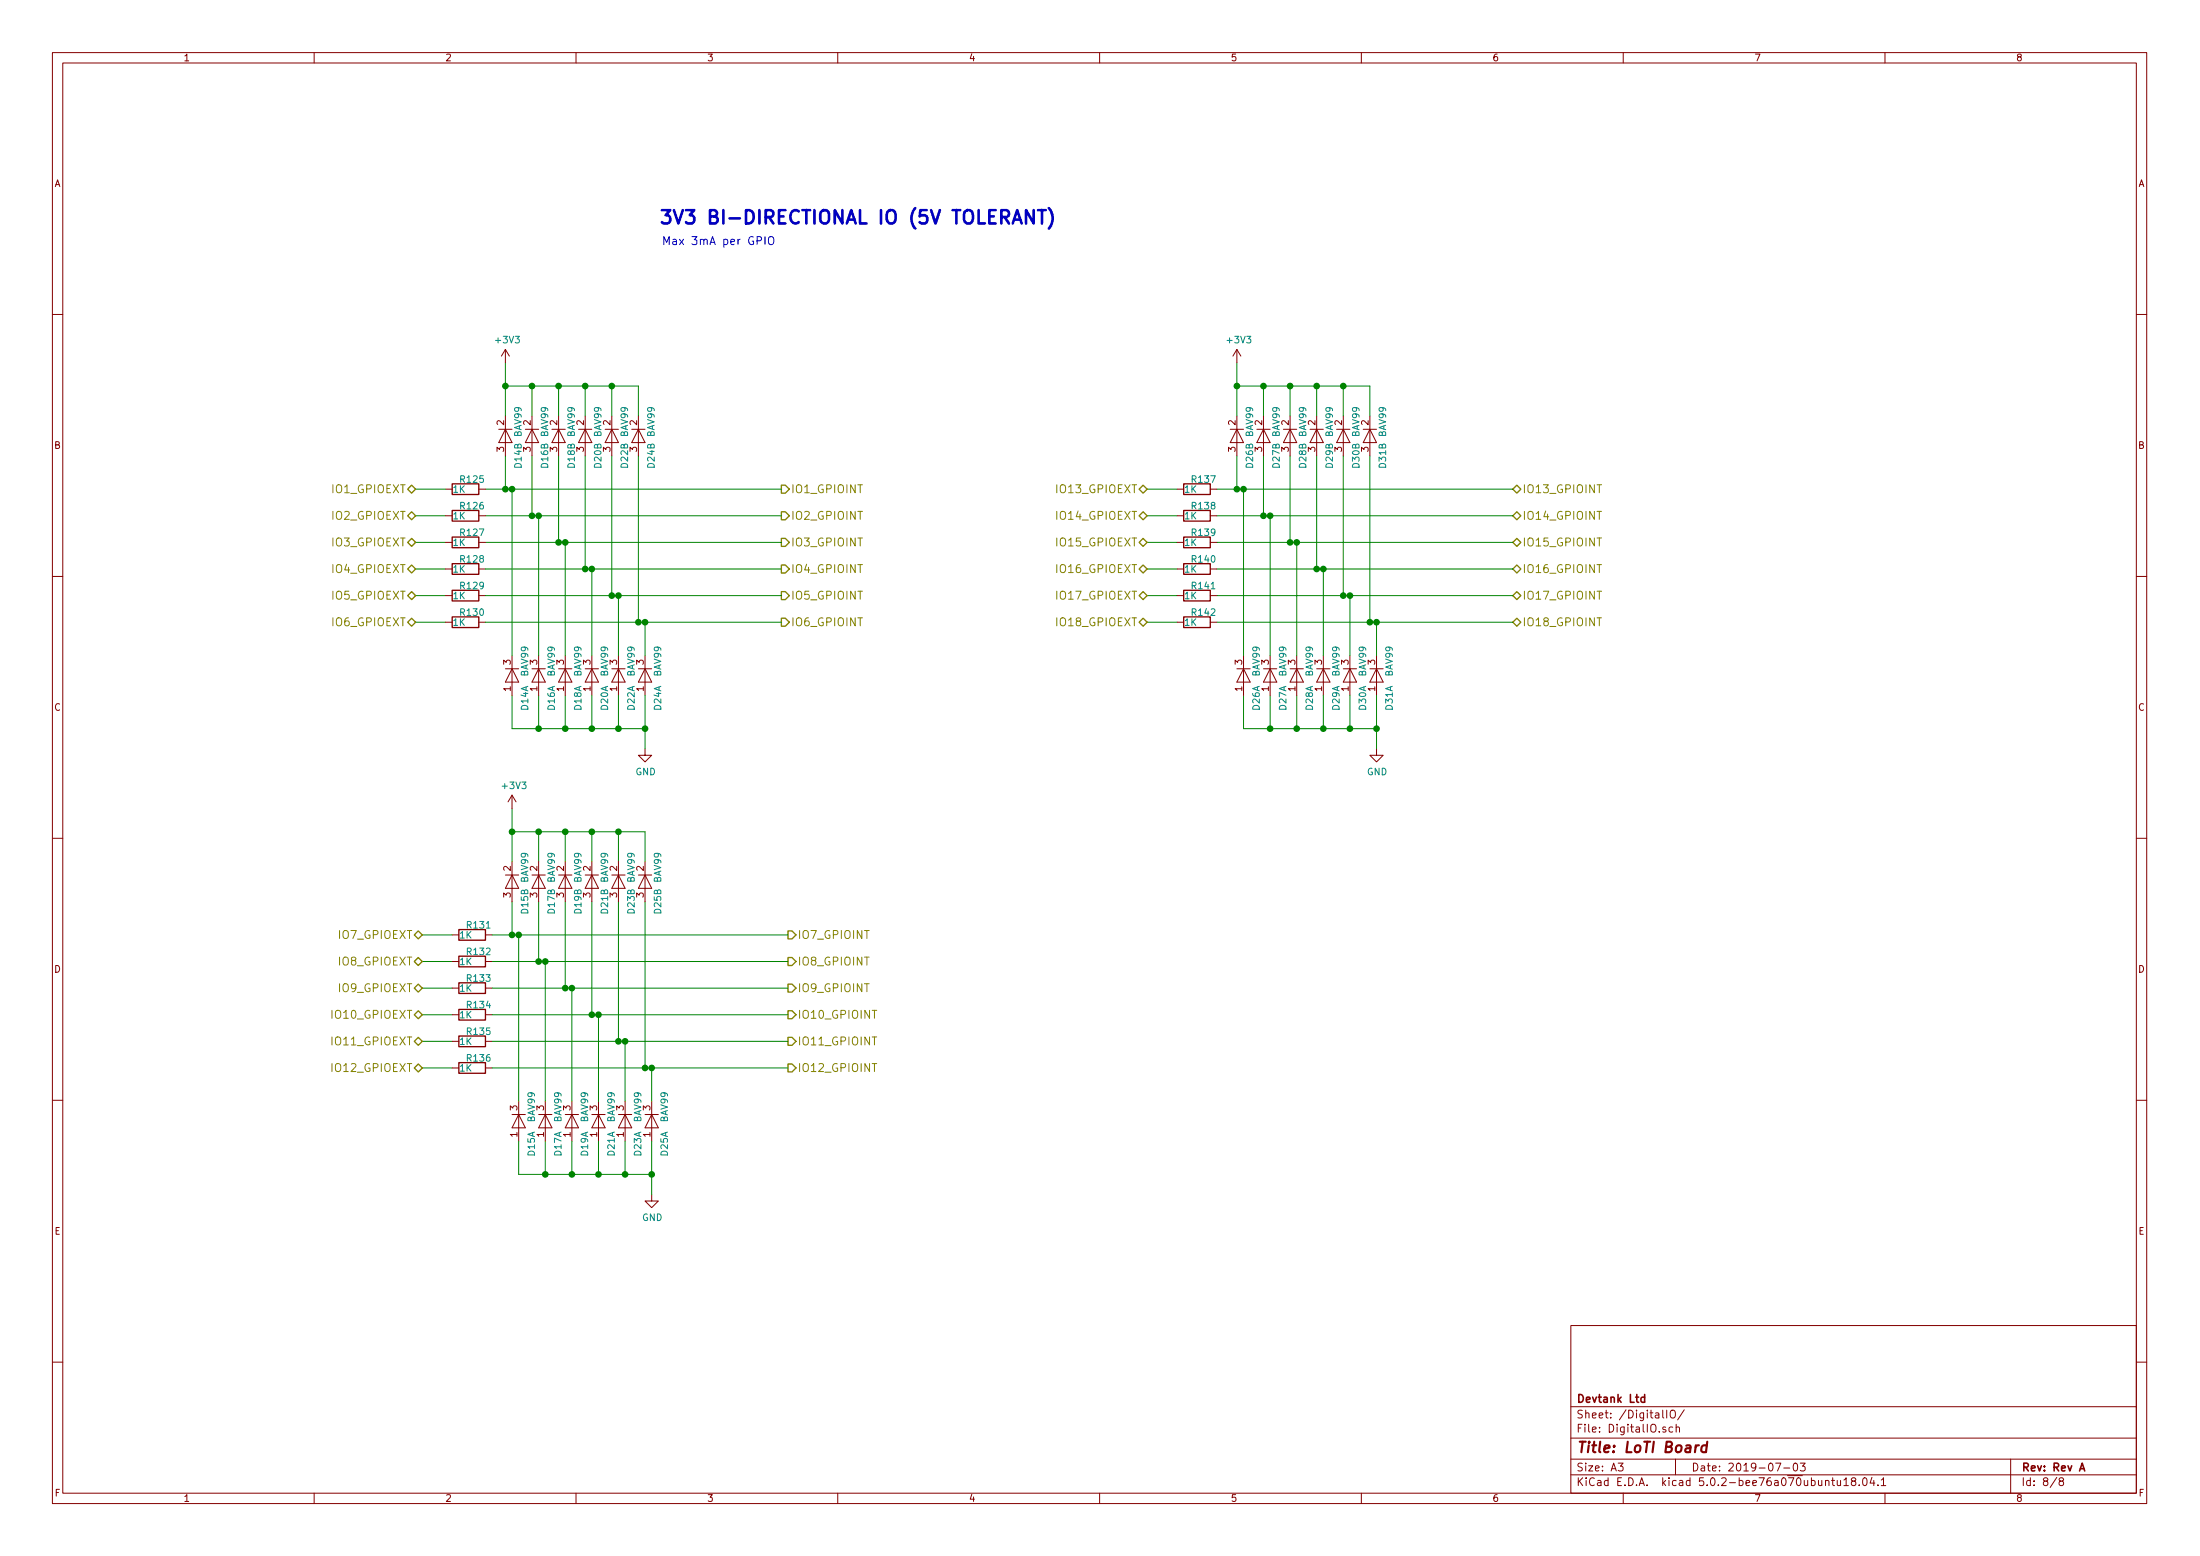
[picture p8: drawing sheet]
<svg xmlns="http://www.w3.org/2000/svg" width="420mm" height="297mm" viewBox="0 0 420 297" stroke-linecap="round" stroke-linejoin="round" font-family="sans-serif">
<g fill="none" stroke="#840000" stroke-width=".19">
<path d="M10 10h400v277h-400zM12 12h396v273.1h-396zM60 10v2M110 10v2M160 10v2M210 10v2M260 10v2M310 10v2M360 10v2M10 60h2M96.5 66.7v2.6M96.5 79.4v7.6"/>
<path d="M96.5 66.7l-.7 1.3M96.5 66.7l.8 1.3M101.6 79.4v7.6M106.7 79.4v7.6M111.8 79.4v7.6M116.8 79.4v7.6M121.9 79.4v7.6M236.2 66.7v2.6M236.2 79.4v7.6M236.2 66.7l-.7 1.3M236.2 66.7l.8 1.3M241.3 79.4v7.6"/>
<path d="M246.4 79.4v7.6M251.5 79.4v7.6M256.5 79.4v7.6M261.6 79.4v7.6M408 60h2M85.1 93.4h1.3M85.1 98.5h1.3M91.4 93.4h1.3M91.4 98.5h1.3M95.2 82h2.6M96.5 82l1.3 2.5h-2.6zM100.3 82h2.6"/>
<path d="M101.6 82l1.3 2.5h-2.6zM105.4 82h2.5M106.7 82l1.2 2.5h-2.5zM110.5 82h2.5M111.8 82l1.2 2.5h-2.5zM115.6 82h2.5M116.8 82l1.3 2.5h-2.5zM120.6 82h2.6M121.9 82l1.3 2.5h-2.6zM224.8 93.4h1.3M224.8 98.5h1.3M231.1 93.4h1.3"/>
<path d="M231.1 98.5h1.3M234.9 82h2.6M236.2 82l1.3 2.5h-2.6zM240 82h2.6M241.3 82l1.3 2.5h-2.6zM245.1 82h2.5M246.4 82l1.2 2.5h-2.5zM250.2 82h2.5M251.5 82l1.2 2.5h-2.5zM255.3 82h2.5M256.5 82l1.3 2.5h-2.5zM260.3 82h2.6"/>
<path d="M261.6 82l1.3 2.5h-2.6zM10 110h2M85.1 103.5h1.3M85.1 108.6h1.3M85.1 113.7h1.3M85.1 118.8h1.3M91.4 103.5h1.3M91.4 108.6h1.3M91.4 113.7h1.3M91.4 118.8h1.3M224.8 103.5h1.3M224.8 108.6h1.3"/>
<path d="M224.8 113.7h1.3M224.8 118.8h1.3M231.1 103.5h1.3M231.1 108.6h1.3M231.1 113.7h1.3M231.1 118.8h1.3M408 110h2M96.5 127.7h2.6M97.8 127.7l1.3 2.5h-2.6zM97.8 125.1v7.7M101.6 127.7h2.5M102.9 127.7l1.2 2.5h-2.5z"/>
<path d="M102.9 125.1v7.7M106.7 127.7h2.5M107.9 127.7l1.3 2.5h-2.5zM107.9 125.1v7.7M111.8 127.7h2.5M113 127.7l1.3 2.5h-2.5zM113 125.1v7.7M116.8 127.7h2.6M118.1 127.7l1.3 2.5h-2.6zM118.1 125.1v7.7M121.9 127.7h2.6M123.2 127.7l1.3 2.5h-2.6z"/>
<path d="M123.2 125.1v7.7M236.2 127.7h2.6M237.5 127.7l1.3 2.5h-2.6zM237.5 125.1v7.7M241.3 127.7h2.5M242.6 127.7l1.2 2.5h-2.5zM242.6 125.1v7.7M246.4 127.7h2.5M247.6 127.7l1.3 2.5h-2.5zM247.6 125.1v7.7M251.5 127.7h2.5M252.7 127.7l1.3 2.5h-2.5z"/>
<path d="M252.7 125.1v7.7M256.5 127.7h2.6M257.8 127.7l1.3 2.5h-2.6zM257.8 125.1v7.7M261.6 127.7h2.6M262.9 127.7l1.3 2.5h-2.6zM262.9 125.1v7.7M97.8 151.8v2.5M97.8 151.8l-.8 1.3M97.8 151.8l.8 1.3M123.2 142.9v1.3h1.3l-1.3 1.3-1.3-1.3h1.3M262.9 142.9v1.3h1.3l-1.3 1.3-1.3-1.3h1.3"/>
<path d="M10 160h2M86.4 178.5h1.2M92.7 178.5h1.3M96.5 167h2.6M97.8 167l1.3 2.6h-2.6zM97.8 164.5v7.6M101.6 167h2.5M102.9 167l1.2 2.6h-2.5zM102.9 164.5v7.6M106.7 167h2.5M107.9 167l1.3 2.6h-2.5zM107.9 164.5v7.6"/>
<path d="M111.8 167h2.5M113 167l1.3 2.6h-2.5zM113 164.5v7.6M116.8 167h2.6M118.1 167l1.3 2.6h-2.6zM118.1 164.5v7.6M121.9 167h2.6M123.2 167l1.3 2.6h-2.6zM123.2 164.5v7.6M408 160h2M86.4 183.6h1.2M86.4 188.6h1.2"/>
<path d="M86.4 193.7h1.2M86.4 198.8h1.2M92.7 183.6h1.3M92.7 188.6h1.3M92.7 193.7h1.3M92.7 198.8h1.3M10 210h2M86.4 203.9h1.2M92.7 203.9h1.3M97.8 212.8h2.5M99.1 212.8l1.2 2.5h-2.5zM99.1 210.2v7.6"/>
<path d="M102.9 212.8h2.5M104.1 212.8l1.3 2.5h-2.5zM104.1 210.2v7.6M107.9 212.8h2.6M109.2 212.8l1.3 2.5h-2.6zM109.2 210.2v7.6M113 212.8h2.6M114.3 212.8l1.3 2.5h-2.6zM114.3 210.2v7.6M118.1 212.8h2.5M119.4 212.8l1.2 2.5h-2.5zM119.4 210.2v7.6"/>
<path d="M123.2 212.8h2.5M124.5 212.8l1.2 2.5h-2.5zM124.5 210.2v7.6M408 210h2M124.5 228v1.3h1.2l-1.2 1.2-1.3-1.2h1.3M300 253h108v32.1h-108zM10 260h2M300 278.5h108M300 274.5h108M300 268.5h108M309 279.3h1l-.5 .6 .4 .1v.7l-.2 .1-.7-.1M317.6 269.2v1.3l.2 .2"/>
<path d="M318.1 272.5l-.3-.1-.2 .2v.2l.5 .2v.3h-.5M318.3 269.2v1.5M319.2 269.3a.5 .5 0 0 1 .5-.1 .5 .5 0 0 1 .3 .5v.5a.5 .5 0 0 1-.5 .5 .5 .5 0 0 1-.5-.5v-.5zM319.5 272.5l-.5-.1-.3 .3 .1 .6 .2 .1 .5-.1M320 278.5v3M320.1 272.5l.2-.1 .4 .1 .1 .9M320.1 271.9v1.5M321.7 269.1l-1.3 2M339.1 279.3h1l-.6 1.5M342.6 279.5l.4-.2a.94 .94 0 0 1 0 1.5 .82 .82 0 0 1-.4-1.3zM343.8 279.3h1l-.6 .6 .5 .1v.7l-.3 .1-.6-.1M384 278.5v6.6"/>
<path d="M408 260h2M60 285.1v1.9M110 285.1v1.9M160 285.1v1.9M210 285.1v1.9M260 285.1v1.9M300 281.5h108M310 285.1v1.9M340.7 280.2h1.1M349.8 282.6h.6M350 282.1v1.3l.4 .2M350.9 282.6v.9l.4 .1 .2-.1"/>
<path d="M351.5 282.6v1M352.1 282.5l.5-.4v1.5M352.1 283.6h.9M353.9 282.7l-.3-.3 .3-.3h.3l.2 .3v.2l-.7 .2-.1 .2v.5l.3 .1h.3l.2-.3v-.3l-.2-.3M355.1 283.5v.1M355.9 282.3l.3-.2a.94 .94 0 0 1 0 1.5l-.4-.3-.1-.6zM357.5 282l-.4 1.1h1M357.9 282.6v1M358.6 283.5v.1M359.3 282.5l.4-.4v1.5M359.3 283.6h.8M360 285.1v1.9"/>
<path d="M392.8 282l-1.3 2M393.5 282.7l-.3-.3 .3-.3h.3l.3 .3-.1 .2-.6 .2-.2 .2 .1 .5 .2 .1h.3l.3-.3v-.3l-.3-.3"/>
</g>
<path d="M314.1 266.8l-.4-.1-.3 .3 .1 .6h.6M314.1 266.2v1.5M397.2 280.8l.5-1.5 .4 1.5M397.3 280.4h.7" fill="none" stroke="#840000" stroke-width=".3"/>
<path d="M324.5 275.9a.55 .55 0 0 0-.7 .4M326 276a.68 .68 0 0 0-1 .3v.7l.2 .2 .6-.1M326.1 275.2l-.3 2" fill="none" stroke="#840000" stroke-width=".41"/>
<path d="M200.3 39.7a2.9 2.9 0 0 1 0 3.9M197.4 40.1v2.6l-1.4-2.6v2.6M198.2 40.1h1.5M199 40.1v2.6" fill="none" stroke="#0000c2" stroke-width=".51"/>
<g fill="none" stroke="#008400" stroke-width=".19">
<path d="M96.5 69.3v10.1M96.5 73.7h25.4v5.7M101.6 73.7v5.7M106.7 73.7v5.7M111.8 73.7v5.7M116.8 73.7v5.7M236.2 73.7h25.4v5.7M236.2 69.3v10.1M241.3 73.7v5.7M246.4 73.7v5.7M251.5 73.7v5.7M256.5 73.7v5.7"/>
<path d="M79.4 98.5h5.7M79.4 93.4h5.7M92.7 98.5h56.5M92.7 93.4h56.5M96.5 87v6.4M97.8 93.4v31.7M101.6 87v11.5M102.9 98.5v26.6M106.7 87v16.5M111.8 87v21.6M116.8 87v26.7M121.9 87v31.8"/>
<path d="M219.1 98.5h5.7M219.1 93.4h5.7M232.4 98.5h56.5M232.4 93.4h56.5M236.2 87v6.4M237.5 93.4v31.7M241.3 87v11.5M242.6 98.5v26.6M246.4 87v16.5M251.5 87v21.6M256.5 87v26.7M261.6 87v31.8"/>
<path d="M79.4 103.5h5.7M79.4 108.6h5.7M79.4 113.7h5.7M79.4 118.8h5.7M92.7 103.5h56.5M92.7 108.6h56.5M92.7 113.7h56.5M92.7 118.8h56.5M107.9 103.5v21.6M113 108.6v16.5M118.1 113.7v11.4M123.2 118.8v6.3"/>
<path d="M219.1 103.5h5.7M219.1 108.6h5.7M219.1 113.7h5.7M219.1 118.8h5.7M232.4 103.5h56.5M232.4 108.6h56.5M232.4 113.7h56.5M232.4 118.8h56.5M247.6 103.5v21.6M252.7 108.6v16.5M257.8 113.7v11.4M262.9 118.8v6.3"/>
<path d="M97.8 132.8v6.3h25.4M102.9 132.8v6.3M107.9 132.8v6.3M113 132.8v6.3M118.1 132.8v6.3M123.2 132.8v10.1M237.5 132.8v6.3h25.4M242.6 132.8v6.3M247.6 132.8v6.3M252.7 132.8v6.3M257.8 132.8v6.3M262.9 132.8v10.1"/>
<path d="M97.8 154.3v10.2M97.8 158.8h25.4v5.7M102.9 158.8v5.7M107.9 158.8v5.7M113 158.8v5.7M118.1 158.8v5.7M80.6 178.5h5.8M94 178.5h56.5M97.8 172.1v6.4M99.1 178.5v31.7M102.9 172.1v11.5M107.9 172.1v16.5"/>
<path d="M113 172.1v21.6M118.1 172.1v26.7M123.2 172.1v31.8M80.6 188.6h5.8M80.6 183.6h5.8M80.6 193.7h5.8M80.6 198.8h5.8M94 188.6h56.5M94 183.6h56.5M94 193.7h56.5M94 198.8h56.5M104.1 183.6v26.6"/>
<path d="M109.2 188.6v21.6M114.3 193.7v16.5M119.4 198.8v11.4M80.6 203.9h5.8M94 203.9h56.5M99.1 217.8v6.4h25.4M104.1 217.8v6.4M109.2 217.8v6.4M114.3 217.8v6.4M119.4 217.8v6.4M124.5 203.9v6.3M124.5 217.8v10.2"/>
</g>
<g fill="#008400" stroke="#008400" stroke-width=".25">
<circle cx="101.6" cy="73.7" r=".51"/>
<circle cx="102.9" cy="139.1" r=".51"/>
<circle cx="106.7" cy="103.5" r=".51"/>
<circle cx="101.6" cy="98.5" r=".51"/>
<circle cx="96.5" cy="93.4" r=".51"/>
<circle cx="111.8" cy="108.6" r=".51"/>
<circle cx="116.8" cy="113.7" r=".51"/>
<circle cx="121.9" cy="118.8" r=".51"/>
<circle cx="96.5" cy="73.7" r=".51"/>
<circle cx="106.7" cy="73.7" r=".51"/>
<circle cx="111.8" cy="73.7" r=".51"/>
<circle cx="116.8" cy="73.7" r=".51"/>
<circle cx="97.8" cy="93.4" r=".51"/>
<circle cx="102.9" cy="98.5" r=".51"/>
<circle cx="108" cy="103.5" r=".51"/>
<circle cx="113" cy="108.6" r=".51"/>
<circle cx="118.1" cy="113.7" r=".51"/>
<circle cx="123.2" cy="118.8" r=".51"/>
<circle cx="108" cy="139.1" r=".51"/>
<circle cx="113" cy="139.1" r=".51"/>
<circle cx="118.1" cy="139.1" r=".51"/>
<circle cx="123.2" cy="139.1" r=".51"/>
<circle cx="102.9" cy="158.8" r=".51"/>
<circle cx="104.1" cy="224.2" r=".51"/>
<circle cx="108" cy="188.6" r=".51"/>
<circle cx="102.9" cy="183.6" r=".51"/>
<circle cx="97.8" cy="178.5" r=".51"/>
<circle cx="113" cy="193.7" r=".51"/>
<circle cx="118.1" cy="198.8" r=".51"/>
<circle cx="123.2" cy="203.9" r=".51"/>
<circle cx="97.8" cy="158.8" r=".51"/>
<circle cx="108" cy="158.8" r=".51"/>
<circle cx="113" cy="158.8" r=".51"/>
<circle cx="118.1" cy="158.8" r=".51"/>
<circle cx="99.1" cy="178.5" r=".51"/>
<circle cx="104.1" cy="183.6" r=".51"/>
<circle cx="109.2" cy="188.6" r=".51"/>
<circle cx="114.3" cy="193.7" r=".51"/>
<circle cx="119.4" cy="198.8" r=".51"/>
<circle cx="124.5" cy="203.9" r=".51"/>
<circle cx="109.2" cy="224.2" r=".51"/>
<circle cx="114.3" cy="224.2" r=".51"/>
<circle cx="119.4" cy="224.2" r=".51"/>
<circle cx="124.5" cy="224.2" r=".51"/>
<circle cx="241.3" cy="73.7" r=".51"/>
<circle cx="242.6" cy="139.1" r=".51"/>
<circle cx="246.4" cy="103.5" r=".51"/>
<circle cx="241.3" cy="98.5" r=".51"/>
<circle cx="236.2" cy="93.4" r=".51"/>
<circle cx="251.5" cy="108.6" r=".51"/>
<circle cx="256.5" cy="113.7" r=".51"/>
<circle cx="261.6" cy="118.8" r=".51"/>
<circle cx="236.2" cy="73.7" r=".51"/>
<circle cx="246.4" cy="73.7" r=".51"/>
<circle cx="251.5" cy="73.7" r=".51"/>
<circle cx="256.5" cy="73.7" r=".51"/>
<circle cx="237.5" cy="93.4" r=".51"/>
<circle cx="242.6" cy="98.5" r=".51"/>
<circle cx="247.7" cy="103.5" r=".51"/>
<circle cx="252.7" cy="108.6" r=".51"/>
<circle cx="257.8" cy="113.7" r=".51"/>
<circle cx="262.9" cy="118.8" r=".51"/>
<circle cx="247.7" cy="139.1" r=".51"/>
<circle cx="252.7" cy="139.1" r=".51"/>
<circle cx="257.8" cy="139.1" r=".51"/>
<circle cx="262.9" cy="139.1" r=".51"/>
</g>
<g fill="none" stroke="#840000" stroke-width=".25">
<path d="M86.4 92.4h5v2h-5zM86.4 97.4h5v2.1h-5zM226.1 92.4h5v2h-5zM226.1 97.4h5v2.1h-5zM86.4 102.5h5v2.1h-5zM86.4 107.6h5v2h-5zM86.4 112.7h5v2h-5zM86.4 117.8h5v2h-5zM226.1 102.5h5v2.1h-5zM226.1 107.6h5v2h-5zM226.1 112.7h5v2h-5zM226.1 117.8h5v2h-5z"/>
<path d="M87.6 177.5h5.1v2h-5.1zM87.6 182.5h5.1v2.1h-5.1zM87.6 187.6h5.1v2h-5.1zM87.6 192.7h5.1v2h-5.1zM87.6 197.8h5.1v2h-5.1zM87.6 202.9h5.1v2h-5.1z"/>
</g>
<path d="M146.1 45.2v1.5M146.8 45.4a.53 .53 0 0 1 .6-.2 .53 .53 0 0 1 .4 .5v.5a.51 .51 0 0 1-.5 .5 .51 .51 0 0 1-.5-.5z" fill="none" stroke="#0000c2" stroke-width=".19"/>
<g fill="none" stroke="#848400" stroke-width=".25">
<path d="M77.9 93.4l.7-.8 .8 .8-.8 .7zM77.9 98.5l.7-.8 .8 .8-.8 .7zM149.2 92.6h.8l.7 .8-.7 .7h-.8zM149.2 97.7h.8l.7 .8-.7 .7h-.8zM217.6 93.4l.7-.8 .8 .8-.8 .7zM217.6 98.5l.7-.8 .8 .8-.8 .7zM288.9 98.5l.8-.8 .7 .8-.7 .7zM289.7 92.6l.7 .8-.7 .7-.8-.7zM77.9 103.5l.7-.7 .8 .7-.8 .8zM78.6 107.9l.8 .7-.8 .8-.7-.8zM78.6 112.9l.8 .8-.8 .8-.7-.8zM78.6 118l.8 .8-.8 .7-.7-.7z"/>
<path d="M149.2 102.8h.8l.7 .7-.7 .8h-.8zM149.2 107.9h.8l.7 .7-.7 .8h-.8zM149.2 112.9h.8l.7 .8-.7 .8h-.8zM149.2 118h.8l.7 .8-.7 .7h-.8zM217.6 103.5l.7-.7 .8 .7-.8 .8zM217.6 108.6l.7-.7 .8 .7-.8 .8zM217.6 113.7l.7-.8 .8 .8-.8 .8zM217.6 118.8l.7-.8 .8 .8-.8 .7zM288.9 103.5l.8-.7 .7 .7-.7 .8zM288.9 113.7l.8-.8 .7 .8-.7 .8zM289.7 107.9l.7 .7-.7 .8-.8-.8zM289.7 118l.7 .8-.7 .7-.8-.7z"/>
<path d="M79.9 177.7l.7 .8-.7 .7-.8-.7zM150.5 177.7h.8l.7 .8-.7 .7h-.8zM79.1 183.6l.8-.8 .7 .8-.7 .7zM79.1 193.7l.8-.8 .7 .8-.7 .8zM79.1 198.8l.8-.8 .7 .8-.7 .8zM79.9 187.9l.7 .7-.7 .8-.8-.8zM150.5 182.8h.8l.7 .8-.7 .7h-.8zM150.5 187.9h.8l.7 .7-.7 .8h-.8zM150.5 192.9h.8l.7 .8-.7 .8h-.8zM150.5 198h.8l.7 .8-.7 .8h-.8zM79.1 203.9l.8-.8 .7 .8-.7 .7zM150.5 203.1h.8l.7 .8-.7 .7h-.8z"/>
</g>
<text font-size="3.5" fill="#0000c2" x="125.7" y="42.8">3V3 BI-DIRECTIONAL IO (5V TOLERANT)</text>
<text font-size="2.8" fill="#840000" x="301" y="277.3">Title: LoTI Board</text>
<text font-size="2.1" fill="#0000c2" x="126.4" y="46.8">Max 3mA per GPIO</text>
<g font-size="2.1" fill="#848400">
<text x="63.6" y="94.1">IO1_GPIOEXT</text>
<text x="151" y="94.1">IO1_GPIOINT</text>
<text x="202.1" y="94.1">IO13_GPIOEXT</text>
<text x="290.7" y="94.1">IO13_GPIOINT</text>
<text x="63.6" y="99.2">IO2_GPIOEXT</text>
<text x="151" y="99.2">IO2_GPIOINT</text>
<text x="202.1" y="99.2">IO14_GPIOEXT</text>
<text x="290.7" y="99.2">IO14_GPIOINT</text>
<text x="63.6" y="104.3">IO3_GPIOEXT</text>
<text x="151" y="104.3">IO3_GPIOINT</text>
<text x="202.1" y="104.3">IO15_GPIOEXT</text>
<text x="290.7" y="104.3">IO15_GPIOINT</text>
<text x="63.6" y="109.4">IO4_GPIOEXT</text>
<text x="151" y="109.4">IO4_GPIOINT</text>
<text x="202.1" y="109.4">IO16_GPIOEXT</text>
<text x="290.7" y="109.4">IO16_GPIOINT</text>
<text x="63.6" y="114.5">IO5_GPIOEXT</text>
<text x="63.6" y="119.5">IO6_GPIOEXT</text>
<text x="151" y="114.5">IO5_GPIOINT</text>
<text x="151" y="119.5">IO6_GPIOINT</text>
<text x="202.1" y="114.5">IO17_GPIOEXT</text>
<text x="202.1" y="119.5">IO18_GPIOEXT</text>
<text x="290.7" y="114.5">IO17_GPIOINT</text>
<text x="290.7" y="119.5">IO18_GPIOINT</text>
<text x="64.8" y="179.2">IO7_GPIOEXT</text>
<text x="152.3" y="179.2">IO7_GPIOINT</text>
<text x="64.8" y="184.3">IO8_GPIOEXT</text>
<text x="152.3" y="184.3">IO8_GPIOINT</text>
<text x="64.8" y="189.4">IO9_GPIOEXT</text>
<text x="152.3" y="189.4">IO9_GPIOINT</text>
<text x="63.7" y="194.5">IO10_GPIOEXT</text>
<text x="152.3" y="194.5">IO10_GPIOINT</text>
<text x="63.7" y="199.6">IO11_GPIOEXT</text>
<text x="152.3" y="199.6">IO11_GPIOINT</text>
<text x="63.7" y="204.6">IO12_GPIOEXT</text>
<text x="152.3" y="204.6">IO12_GPIOINT</text>
</g>
<g font-size="2.1" fill="#840000">
<text x="301" y="267.8">Devtank Ltd</text>
<text x="301" y="273.5">File: DigitalIO.sch</text>
<text x="301" y="270.8">Sheet: /DigitalIO/</text>
<text x="301" y="280.9">Size: A3</text>
<text x="323" y="280.9">Date: 2019-07-03</text>
<text x="386" y="280.9">Rev: Rev A</text>
<text x="301" y="283.7">KiCad E.D.A. kicad 5.0.2-bee76a070ubuntu18.04.1</text>
<text x="386" y="283.7">Id: 8/8</text>
</g>
<g font-size="1.8" fill="#840000">
<text x="35" y="11.7">1</text>
<text x="85" y="11.7">2</text>
<text x="135" y="11.7">3</text>
<text x="185" y="11.7">4</text>
<text x="235" y="11.7">5</text>
<text x="285" y="11.7">6</text>
<text x="335" y="11.7">7</text>
<text x="385" y="11.7">8</text>
<text x="10.4" y="35.7">A</text>
<text x="408.4" y="35.7">A</text>
<text x="96.3" y="81.2" transform="rotate(-90 96.3 81.2)">2</text>
<text x="101.3" y="81.2" transform="rotate(-90 101.3 81.2)">2</text>
<text x="106.4" y="81.2" transform="rotate(-90 106.4 81.2)">2</text>
<text x="111.5" y="81.2" transform="rotate(-90 111.5 81.2)">2</text>
<text x="116.6" y="81.2" transform="rotate(-90 116.6 81.2)">2</text>
<text x="121.7" y="81.2" transform="rotate(-90 121.7 81.2)">2</text>
<text x="236" y="81.2" transform="rotate(-90 236 81.2)">2</text>
<text x="241" y="81.2" transform="rotate(-90 241 81.2)">2</text>
<text x="246.1" y="81.2" transform="rotate(-90 246.1 81.2)">2</text>
<text x="251.2" y="81.2" transform="rotate(-90 251.2 81.2)">2</text>
<text x="256.3" y="81.2" transform="rotate(-90 256.3 81.2)">2</text>
<text x="261.4" y="81.2" transform="rotate(-90 261.4 81.2)">2</text>
<text x="10.4" y="85.7">B</text>
<text x="96.3" y="86.2" transform="rotate(-90 96.3 86.2)">3</text>
<text x="101.3" y="86.2" transform="rotate(-90 101.3 86.2)">3</text>
<text x="106.4" y="86.2" transform="rotate(-90 106.4 86.2)">3</text>
<text x="111.5" y="86.2" transform="rotate(-90 111.5 86.2)">3</text>
<text x="116.6" y="86.2" transform="rotate(-90 116.6 86.2)">3</text>
<text x="121.7" y="86.2" transform="rotate(-90 121.7 86.2)">3</text>
<text x="236" y="86.2" transform="rotate(-90 236 86.2)">3</text>
<text x="241" y="86.2" transform="rotate(-90 241 86.2)">3</text>
<text x="246.1" y="86.2" transform="rotate(-90 246.1 86.2)">3</text>
<text x="251.2" y="86.2" transform="rotate(-90 251.2 86.2)">3</text>
<text x="256.3" y="86.2" transform="rotate(-90 256.3 86.2)">3</text>
<text x="261.4" y="86.2" transform="rotate(-90 261.4 86.2)">3</text>
<text x="408.4" y="85.7">B</text>
<text x="97.5" y="132" transform="rotate(-90 97.5 132)">1</text>
<text x="97.5" y="126.9" transform="rotate(-90 97.5 126.9)">3</text>
<text x="102.6" y="132" transform="rotate(-90 102.6 132)">1</text>
<text x="102.6" y="126.9" transform="rotate(-90 102.6 126.9)">3</text>
<text x="107.7" y="132" transform="rotate(-90 107.7 132)">1</text>
<text x="107.7" y="126.9" transform="rotate(-90 107.7 126.9)">3</text>
<text x="112.8" y="132" transform="rotate(-90 112.8 132)">1</text>
<text x="112.8" y="126.9" transform="rotate(-90 112.8 126.9)">3</text>
<text x="117.9" y="132" transform="rotate(-90 117.9 132)">1</text>
<text x="117.9" y="126.9" transform="rotate(-90 117.9 126.9)">3</text>
<text x="122.9" y="132" transform="rotate(-90 122.9 132)">1</text>
<text x="122.9" y="126.9" transform="rotate(-90 122.9 126.9)">3</text>
<text x="237.2" y="132" transform="rotate(-90 237.2 132)">1</text>
<text x="237.2" y="126.9" transform="rotate(-90 237.2 126.9)">3</text>
<text x="242.3" y="132" transform="rotate(-90 242.3 132)">1</text>
<text x="242.3" y="126.9" transform="rotate(-90 242.3 126.9)">3</text>
<text x="247.4" y="132" transform="rotate(-90 247.4 132)">1</text>
<text x="247.4" y="126.9" transform="rotate(-90 247.4 126.9)">3</text>
<text x="252.5" y="132" transform="rotate(-90 252.5 132)">1</text>
<text x="252.5" y="126.9" transform="rotate(-90 252.5 126.9)">3</text>
<text x="257.6" y="132" transform="rotate(-90 257.6 132)">1</text>
<text x="257.6" y="126.9" transform="rotate(-90 257.6 126.9)">3</text>
<text x="262.6" y="132" transform="rotate(-90 262.6 132)">1</text>
<text x="262.6" y="126.9" transform="rotate(-90 262.6 126.9)">3</text>
<text x="10.4" y="135.7">C</text>
<text x="408.4" y="135.7">C</text>
<text x="97.5" y="166.3" transform="rotate(-90 97.5 166.3)">2</text>
<text x="102.6" y="166.3" transform="rotate(-90 102.6 166.3)">2</text>
<text x="107.7" y="166.3" transform="rotate(-90 107.7 166.3)">2</text>
<text x="112.8" y="166.3" transform="rotate(-90 112.8 166.3)">2</text>
<text x="117.9" y="166.3" transform="rotate(-90 117.9 166.3)">2</text>
<text x="122.9" y="166.3" transform="rotate(-90 122.9 166.3)">2</text>
<text x="97.5" y="171.3" transform="rotate(-90 97.5 171.3)">3</text>
<text x="102.6" y="171.3" transform="rotate(-90 102.6 171.3)">3</text>
<text x="107.7" y="171.3" transform="rotate(-90 107.7 171.3)">3</text>
<text x="112.8" y="171.3" transform="rotate(-90 112.8 171.3)">3</text>
<text x="117.9" y="171.3" transform="rotate(-90 117.9 171.3)">3</text>
<text x="122.9" y="171.3" transform="rotate(-90 122.9 171.3)">3</text>
<text x="10.4" y="185.7">D</text>
<text x="408.4" y="185.7">D</text>
<text x="98.8" y="212" transform="rotate(-90 98.8 212)">3</text>
<text x="103.9" y="212" transform="rotate(-90 103.9 212)">3</text>
<text x="109" y="212" transform="rotate(-90 109 212)">3</text>
<text x="114" y="212" transform="rotate(-90 114 212)">3</text>
<text x="119.1" y="212" transform="rotate(-90 119.1 212)">3</text>
<text x="124.2" y="212" transform="rotate(-90 124.2 212)">3</text>
<text x="98.8" y="217.1" transform="rotate(-90 98.8 217.1)">1</text>
<text x="103.9" y="217.1" transform="rotate(-90 103.9 217.1)">1</text>
<text x="109" y="217.1" transform="rotate(-90 109 217.1)">1</text>
<text x="114" y="217.1" transform="rotate(-90 114 217.1)">1</text>
<text x="119.1" y="217.1" transform="rotate(-90 119.1 217.1)">1</text>
<text x="124.2" y="217.1" transform="rotate(-90 124.2 217.1)">1</text>
<text x="10.4" y="235.7">E</text>
<text x="408.4" y="235.7">E</text>
<text x="10.5" y="285.7">F</text>
<text x="35" y="286.7">1</text>
<text x="85" y="286.7">2</text>
<text x="135" y="286.7">3</text>
<text x="185" y="286.7">4</text>
<text x="235" y="286.7">5</text>
<text x="285" y="286.7">6</text>
<text x="335" y="286.7">7</text>
<text x="385" y="286.7">8</text>
<text x="408.5" y="285.7">F</text>
</g>
<g font-size="1.8" fill="#008484">
<text x="94.8" y="65.5">+3V3</text>
<text x="234.5" y="65.5">+3V3</text>
<text x="99.6" y="83.3" transform="rotate(-90 99.6 83.3)">BAV99</text>
<text x="104.7" y="83.3" transform="rotate(-90 104.7 83.3)">BAV99</text>
<text x="109.8" y="83.3" transform="rotate(-90 109.8 83.3)">BAV99</text>
<text x="114.9" y="83.3" transform="rotate(-90 114.9 83.3)">BAV99</text>
<text x="119.9" y="83.3" transform="rotate(-90 119.9 83.3)">BAV99</text>
<text x="125" y="83.3" transform="rotate(-90 125 83.3)">BAV99</text>
<text x="239.3" y="83.3" transform="rotate(-90 239.3 83.3)">BAV99</text>
<text x="244.4" y="83.3" transform="rotate(-90 244.4 83.3)">BAV99</text>
<text x="249.5" y="83.3" transform="rotate(-90 249.5 83.3)">BAV99</text>
<text x="254.6" y="83.3" transform="rotate(-90 254.6 83.3)">BAV99</text>
<text x="259.6" y="83.3" transform="rotate(-90 259.6 83.3)">BAV99</text>
<text x="264.7" y="83.3" transform="rotate(-90 264.7 83.3)">BAV99</text>
<text x="99.6" y="89.3" transform="rotate(-90 99.6 89.3)">D14B</text>
<text x="104.7" y="89.3" transform="rotate(-90 104.7 89.3)">D16B</text>
<text x="109.8" y="89.3" transform="rotate(-90 109.8 89.3)">D18B</text>
<text x="114.9" y="89.3" transform="rotate(-90 114.9 89.3)">D20B</text>
<text x="119.9" y="89.3" transform="rotate(-90 119.9 89.3)">D22B</text>
<text x="125" y="89.3" transform="rotate(-90 125 89.3)">D24B</text>
<text x="239.3" y="89.3" transform="rotate(-90 239.3 89.3)">D26B</text>
<text x="244.4" y="89.3" transform="rotate(-90 244.4 89.3)">D27B</text>
<text x="249.5" y="89.3" transform="rotate(-90 249.5 89.3)">D28B</text>
<text x="254.6" y="89.3" transform="rotate(-90 254.6 89.3)">D29B</text>
<text x="259.6" y="89.3" transform="rotate(-90 259.6 89.3)">D30B</text>
<text x="264.7" y="89.3" transform="rotate(-90 264.7 89.3)">D31B</text>
<text x="86.6" y="94.1">1K</text>
<text x="88" y="92.2">R125</text>
<text x="226.3" y="94.1">1K</text>
<text x="227.7" y="92.2">R137</text>
<text x="86.6" y="99.1">1K</text>
<text x="88" y="97.2">R126</text>
<text x="226.3" y="99.1">1K</text>
<text x="227.7" y="97.2">R138</text>
<text x="86.6" y="104.2">1K</text>
<text x="88" y="102.3">R127</text>
<text x="88" y="107.4">R128</text>
<text x="226.3" y="104.2">1K</text>
<text x="227.7" y="102.3">R139</text>
<text x="227.7" y="107.4">R140</text>
<text x="86.6" y="109.3">1K</text>
<text x="88" y="112.5">R129</text>
<text x="226.3" y="109.3">1K</text>
<text x="227.7" y="112.5">R141</text>
<text x="86.6" y="114.4">1K</text>
<text x="86.6" y="119.5">1K</text>
<text x="88" y="117.6">R130</text>
<text x="226.3" y="114.4">1K</text>
<text x="226.3" y="119.5">1K</text>
<text x="227.7" y="117.6">R142</text>
<text x="100.9" y="129.1" transform="rotate(-90 100.9 129.1)">BAV99</text>
<text x="106" y="129.1" transform="rotate(-90 106 129.1)">BAV99</text>
<text x="111" y="129.1" transform="rotate(-90 111 129.1)">BAV99</text>
<text x="116.1" y="129.1" transform="rotate(-90 116.1 129.1)">BAV99</text>
<text x="121.2" y="129.1" transform="rotate(-90 121.2 129.1)">BAV99</text>
<text x="126.3" y="129.1" transform="rotate(-90 126.3 129.1)">BAV99</text>
<text x="240.6" y="129.1" transform="rotate(-90 240.6 129.1)">BAV99</text>
<text x="245.7" y="129.1" transform="rotate(-90 245.7 129.1)">BAV99</text>
<text x="250.7" y="129.1" transform="rotate(-90 250.7 129.1)">BAV99</text>
<text x="255.8" y="129.1" transform="rotate(-90 255.8 129.1)">BAV99</text>
<text x="260.9" y="129.1" transform="rotate(-90 260.9 129.1)">BAV99</text>
<text x="266" y="129.1" transform="rotate(-90 266 129.1)">BAV99</text>
<text x="100.9" y="135.6" transform="rotate(-90 100.9 135.6)">D14A</text>
<text x="106" y="135.6" transform="rotate(-90 106 135.6)">D16A</text>
<text x="111" y="135.6" transform="rotate(-90 111 135.6)">D18A</text>
<text x="116.1" y="135.6" transform="rotate(-90 116.1 135.6)">D20A</text>
<text x="121.2" y="135.6" transform="rotate(-90 121.2 135.6)">D22A</text>
<text x="126.3" y="135.6" transform="rotate(-90 126.3 135.6)">D24A</text>
<text x="240.6" y="135.6" transform="rotate(-90 240.6 135.6)">D26A</text>
<text x="245.7" y="135.6" transform="rotate(-90 245.7 135.6)">D27A</text>
<text x="250.7" y="135.6" transform="rotate(-90 250.7 135.6)">D28A</text>
<text x="255.8" y="135.6" transform="rotate(-90 255.8 135.6)">D29A</text>
<text x="260.9" y="135.6" transform="rotate(-90 260.9 135.6)">D30A</text>
<text x="266" y="135.6" transform="rotate(-90 266 135.6)">D31A</text>
<text x="121.4" y="148">GND</text>
<text x="261.1" y="148">GND</text>
<text x="96.1" y="150.6">+3V3</text>
<text x="100.9" y="168.4" transform="rotate(-90 100.9 168.4)">BAV99</text>
<text x="106" y="168.4" transform="rotate(-90 106 168.4)">BAV99</text>
<text x="111" y="168.4" transform="rotate(-90 111 168.4)">BAV99</text>
<text x="116.1" y="168.4" transform="rotate(-90 116.1 168.4)">BAV99</text>
<text x="121.2" y="168.4" transform="rotate(-90 121.2 168.4)">BAV99</text>
<text x="126.3" y="168.4" transform="rotate(-90 126.3 168.4)">BAV99</text>
<text x="87.8" y="179.2">1K</text>
<text x="89.3" y="177.3">R131</text>
<text x="100.9" y="174.4" transform="rotate(-90 100.9 174.4)">D15B</text>
<text x="106" y="174.4" transform="rotate(-90 106 174.4)">D17B</text>
<text x="111" y="174.4" transform="rotate(-90 111 174.4)">D19B</text>
<text x="116.1" y="174.4" transform="rotate(-90 116.1 174.4)">D21B</text>
<text x="121.2" y="174.4" transform="rotate(-90 121.2 174.4)">D23B</text>
<text x="126.3" y="174.4" transform="rotate(-90 126.3 174.4)">D25B</text>
<text x="87.8" y="184.2">1K</text>
<text x="89.3" y="182.3">R132</text>
<text x="87.8" y="189.3">1K</text>
<text x="89.3" y="187.4">R133</text>
<text x="87.8" y="194.4">1K</text>
<text x="89.3" y="192.5">R134</text>
<text x="89.3" y="197.6">R135</text>
<text x="87.8" y="199.5">1K</text>
<text x="89.3" y="202.7">R136</text>
<text x="87.8" y="204.6">1K</text>
<text x="102.2" y="214.2" transform="rotate(-90 102.2 214.2)">BAV99</text>
<text x="107.2" y="214.2" transform="rotate(-90 107.2 214.2)">BAV99</text>
<text x="112.3" y="214.2" transform="rotate(-90 112.3 214.2)">BAV99</text>
<text x="117.4" y="214.2" transform="rotate(-90 117.4 214.2)">BAV99</text>
<text x="122.5" y="214.2" transform="rotate(-90 122.5 214.2)">BAV99</text>
<text x="127.6" y="214.2" transform="rotate(-90 127.6 214.2)">BAV99</text>
<text x="102.2" y="220.7" transform="rotate(-90 102.2 220.7)">D15A</text>
<text x="107.2" y="220.7" transform="rotate(-90 107.2 220.7)">D17A</text>
<text x="112.3" y="220.7" transform="rotate(-90 112.3 220.7)">D19A</text>
<text x="117.4" y="220.7" transform="rotate(-90 117.4 220.7)">D21A</text>
<text x="122.5" y="220.7" transform="rotate(-90 122.5 220.7)">D23A</text>
<text x="127.6" y="220.7" transform="rotate(-90 127.6 220.7)">D25A</text>
<text x="122.6" y="233.1">GND</text>
</g>
</svg>
